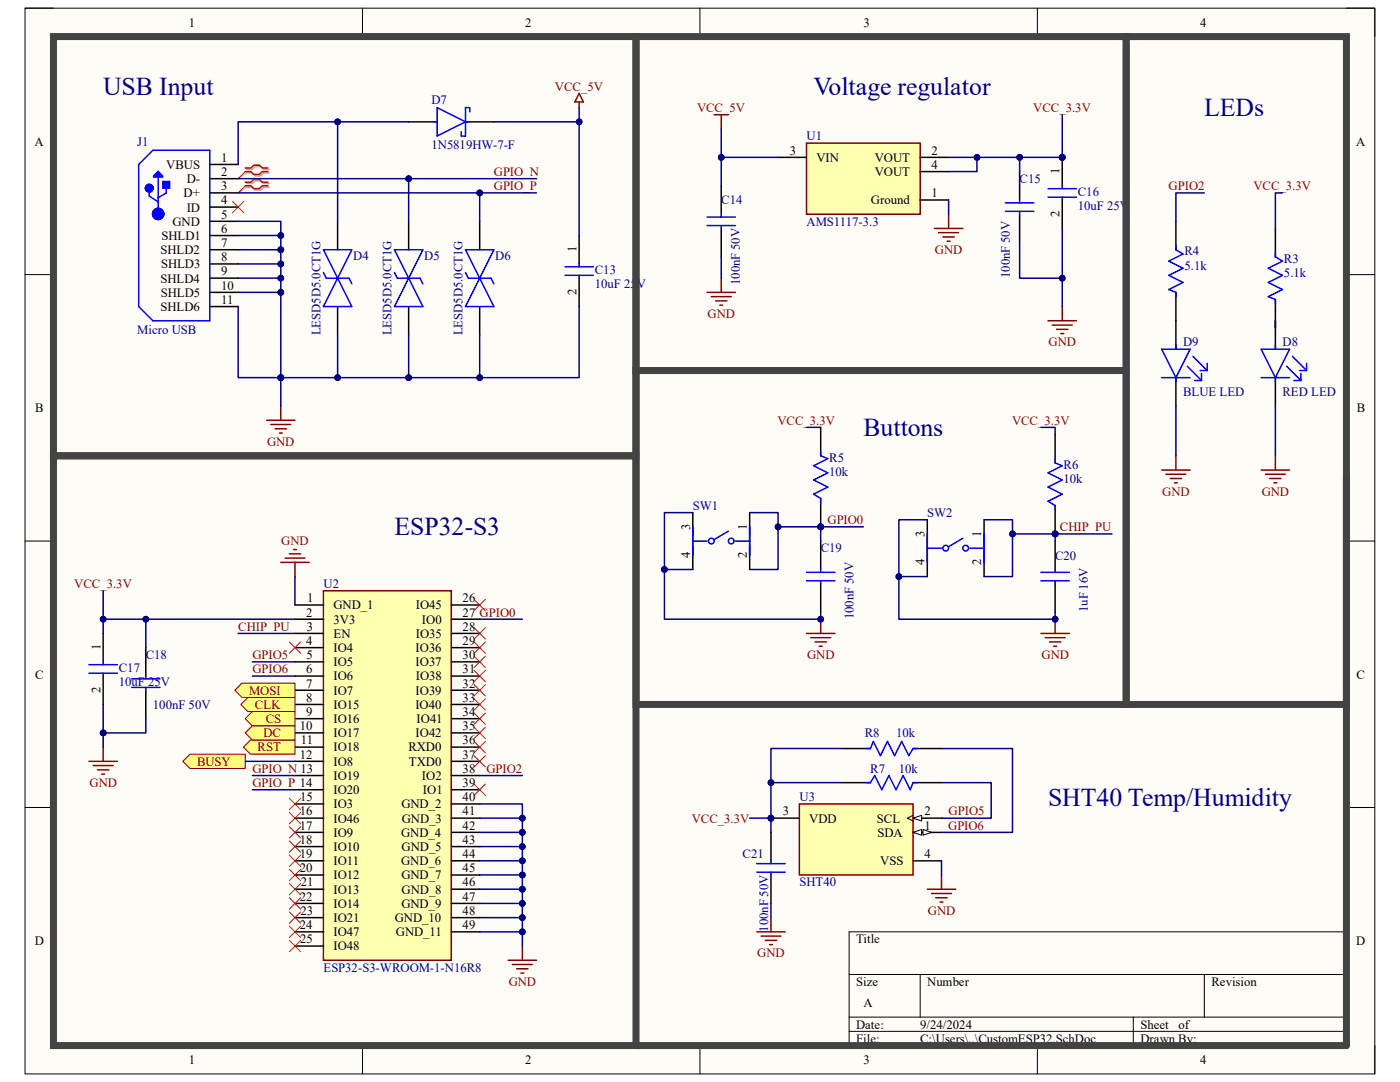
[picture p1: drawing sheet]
<svg xmlns="http://www.w3.org/2000/svg" width="279mm" height="216mm" viewBox="0 0 279 216" stroke-linecap="round" stroke-linejoin="round" font-family="sans-serif">
<path d="M5 1.6h269.4v212.7h-269.4z" fill-rule="evenodd" fill="#fffcf8"/>
<path d="M5 1.6h269.4v212.7h-269.4z" fill="none" stroke="#000" stroke-width=".2"/>
<path d="M10.7 7.3h258v201.3h-258z" fill-rule="evenodd" fill="#fffcf8"/>
<g fill="none" stroke="#000" stroke-width=".2">
<path d="M5 1.6h5.7M10.7 7.3h258v201.3h-258zM72.3 1.6v5.7M139.7 1.6v5.7M207 1.6v5.7M268.7 1.6h5.7v5.7M5 54.8h5.7M268.7 54.8h5.7M5 108h5.7M268.7 108h5.7M5 161.1h5.7M268.7 161.1h5.7"/>
<path d="M169.5 194.4h99.2M183.6 194.4v8.6M240.3 194.4v8.6M268.7 185.9h-99.2v22.7M72.3 208.6v5.7M139.7 208.6v5.7M169.5 203h99.2M169.5 205.8h99.2M207 208.6v5.7M226.2 203v5.6M274.4 208.6v5.7"/>
</g>
<path d="M41.9 32.8h5.6M41.9 35.7h5.6M41.9 38.5h5.6M41.9 41.3h5.6M41.9 44.2h5.6M41.9 47h5.6M41.9 49.8h5.6M41.9 52.7h5.6M41.9 55.5h5.6" fill="none" stroke="#000" stroke-width=".3"/>
<path d="M29.8 38v1.1l1.8 1.2M30.7 35.1l.9-.9 .8 .9v.2h-1.7zM30.7 35.1h1.5M31.6 35.3v7.4M31.6 34.4l-.5 .5h.9l-.4-.3M33.2 37.2v1.3l-1.6 .9M41.9 30h-11.4l-2.8 2.8v28.4l2.8 2.8" fill="none" stroke="#00f" stroke-width=".3"/>
<path d="M32.5 36.2h1.4v1.3h-1.4z" fill-rule="evenodd" fill="#00f"/>
<path d="M32.5 36.2h1.4v1.3h-1.4zM41.9 30v34h-11.4M86.4 24.3h.8M87.2 21.5l5.7 2.8-5.7 2.8zM92.9 24.3h.8M93.7 22.3v-.8h-.8v5.6h-.9v-.8M64.5 49.8h5.7l-5.7 11.4h5.7zM64.5 54.4l.6 1.1h4.5l.6 1.1M78.7 49.8h5.7l-5.7 11.4h5.7zM78.7 54.4l.6 1.1h4.5l.6 1.1M92.9 49.8h5.7l-5.7 11.4h5.7zM92.9 54.4l.6 1.1h4.5l.6 1.1" fill="none" stroke="#00f" stroke-width=".3"/>
<g fill="none" stroke="#00f" stroke-width="1.4">
<circle cx="29.8" cy="37.5" r=".23"/>
<circle cx="31.6" cy="42.7" r=".57"/>
</g>
<path d="M81.6 24.3h5.6M92.9 24.3h5.7M41.9 58.3h5.6M67.4 44.2v5.6M81.6 44.2v5.6M95.7 44.2v5.6M41.9 61.2h5.6M67.4 61.2v5.6M81.6 61.2v5.6M95.7 61.2v5.6" fill="none" stroke="#000" stroke-width=".3"/>
<path d="M46.4 40.2l2.3 2.3M48.7 40.2l-2.3 2.3" fill="none" stroke="#f00" stroke-width=".2"/>
<path d="M115.6 18.6l.8 1.7h-1.7zM115.6 20.3v1.2M53.2 83.9h5.7M54 84.7h4M54.9 85.6h2.3M55.8 86.4h.5M56 81v2.9" fill="none" stroke="#800000" stroke-width=".3"/>
<path d="M161 28.6h22.6v14.1h-22.6z" fill-rule="evenodd" fill="#ffffb0"/>
<g fill="none" stroke="#800000" stroke-width=".3">
<path d="M142.5 22.9h2.9M143.9 22.9v2.8M161 28.6h22.6v14.1h-22.6zM141.1 58.3h5.7M142 59.2h3.9M143.9 55.5v2.8M186.5 45.6h5.7M187.3 46.4h4M188.2 47.3h2.2M189 48.1h.6M189.3 42.7v2.9M142.8 60h2.3"/>
<path d="M143.7 60.9h.5M209.2 64h5.6M210 64.9h4M210.9 65.7h2.2M211.7 66.6h.6M212 61.2v2.8M251.7 93.8h5.7M252.5 94.6h4M253.4 95.5h2.3M254.2 96.3h.6M254.5 91v2.8"/>
</g>
<path d="M155.3 31.4h5.7M183.6 31.4h5.7M183.6 34.2h5.7M183.6 39.9h5.7M203.5 34.2v5.7M203.5 42.7v5.7M254.5 45.6v5.7M254.5 59.8v5.6" fill="none" stroke="#000" stroke-width=".3"/>
<path d="M203.5 39.9v.6M200.6 40.5h5.7M200.6 42.2h5.7M203.5 42.2v.5M254.5 50.4v.9l1.4 .8-2.8 1.4 2.8 1.4-2.8 1.5 2.8 1.4-2.8 1.4 1.4 .6v.8" fill="none" stroke="#00f" stroke-width=".3"/>
<path d="M64.5 117.9h25.6v73.7h-25.6z" fill-rule="evenodd" fill="#ffffb0"/>
<g fill="none" stroke="#800000" stroke-width=".3">
<path d="M56 112.2h5.7M56.9 111.4h4M57.7 110.5h2.3M58.6 109.7h.6M58.9 112.2v2.9M64.5 117.9h25.6v73.7h-25.6zM17.8 151.9h5.6M18.6 152.8h4M19.5 153.6h2.2M20.3 154.5h.6M20.6 149.1v2.8M101.4 191.6h5.7"/>
<path d="M102.3 192.5h3.9M103.1 193.3h2.3M104 194.2h.5M104.2 188.8v2.8"/>
</g>
<g fill="none" stroke="#000" stroke-width=".3">
<path d="M138.3 102.3v11.3M149.6 102.3v11.3M29.1 129.2v5.7M29.1 137.7v5.7M58.9 120.7h5.6M58.9 123.6h5.6M58.9 126.4h5.6M58.9 129.2h5.6M58.9 132.1h5.6M58.9 134.9h5.6M58.9 137.7h5.6M90.1 120.7h5.6"/>
<path d="M90.1 123.6h5.6M90.1 126.4h5.6M90.1 129.2h5.6M90.1 132.1h5.6M90.1 134.9h5.6M90.1 137.7h5.6M58.9 140.6h5.6M58.9 143.4h5.6M58.9 146.2h5.6M58.9 149.1h5.6M58.9 151.9h5.6M58.9 154.7h5.6"/>
<path d="M58.9 157.6h5.6M90.1 140.6h5.6M90.1 143.4h5.6M90.1 146.2h5.6M90.1 149.1h5.6M90.1 151.9h5.6M90.1 154.7h5.6M90.1 157.6h5.6M58.9 160.4h5.6M58.9 163.3h5.6M58.9 166.1h5.6M58.9 168.9h5.6"/>
<path d="M58.9 171.8h5.6M58.9 174.6h5.6M58.9 177.4h5.6M90.1 160.4h5.6M90.1 163.3h5.6M90.1 166.1h5.6M90.1 168.9h5.6M90.1 171.8h5.6M90.1 174.6h5.6M90.1 177.4h5.6M58.9 180.3h5.6M58.9 183.1h5.6"/>
<path d="M58.9 185.9h5.6M58.9 188.8h5.6M90.1 180.3h5.6M90.1 183.1h5.6M90.1 185.9h5.6"/>
</g>
<g fill="none" stroke="#00f" stroke-width=".3">
<path d="M138.3 108h2.8M138.3 105.1v5.7M145.4 106l-2.9 1.7M146.8 108h2.8M149.6 105.1v5.7M26.3 135.5h5.6M26.3 137.2h5.6M29.1 134.9v.6M29.1 137.2v.5"/>
<circle cx="142" cy="108" r=".57"/>
<circle cx="145.9" cy="108" r=".57"/>
</g>
<g fill="none" stroke="#f00" stroke-width=".2">
<path d="M94.6 119.6l2.3 2.3M96.9 119.6l-2.3 2.3M94.6 139.4l2.3 2.3M94.6 136.6l2.3 2.3M94.6 133.8l2.3 2.2M94.6 125.3l2.3 2.2M96.9 125.3l-2.3 2.2M96.9 139.4l-2.3 2.3M96.9 136.6l-2.3 2.3M96.9 133.8l-2.3 2.2M57.7 159.3l2.3 2.3M60 159.3l-2.3 2.3"/>
<path d="M94.6 156.4l2.3 2.3M94.6 150.8l2.3 2.2M94.6 147.9l2.3 2.3M94.6 145.1l2.3 2.3M94.6 142.3l2.3 2.2M96.9 145.1l-2.3 2.3M96.9 147.9l-2.3 2.3M96.9 156.4l-2.3 2.3M96.9 150.8l-2.3 2.2M96.9 142.3l-2.3 2.2M57.7 162.1l2.3 2.3M57.7 165l2.3 2.2"/>
<path d="M57.7 167.8l2.3 2.3M60 162.1l-2.3 2.3M60 165l-2.3 2.2M60 167.8l-2.3 2.3M57.7 182l2.3 2.2M57.7 184.8l2.3 2.3M57.7 187.6l2.3 2.3M60 182l-2.3 2.2M60 184.8l-2.3 2.3M60 187.6l-2.3 2.3"/>
</g>
<circle cx="163.8" cy="105.1" r=".57" fill="#000080"/>
<circle cx="163.8" cy="105.1" r=".57" fill="none" stroke="#000080" stroke-width=".2"/>
<path d="M163.8 99.5v5.6" fill="none" stroke="#000" stroke-width=".3"/>
<circle cx="163.8" cy="105.1" r=".57" fill="#000080"/>
<circle cx="163.8" cy="105.1" r=".57" fill="none" stroke="#000080" stroke-width=".2"/>
<path d="M163.8 85.3v5.6M163.8 108v5.6M163.8 116.5v5.6M185.1 103.7v11.4M196.4 103.7v11.4" fill="none" stroke="#000" stroke-width=".3"/>
<g fill="none" stroke="#00f" stroke-width=".3">
<path d="M163.8 90.1v.8l1.4 .6-2.8 1.4 2.8 1.5-2.8 1.4 2.8 1.4-2.8 1.4 1.4 .9v.8M161 114.2h5.6M161 115.9h5.6M163.8 113.6v.6M163.8 115.9v.6M185.1 109.4h2.8M185.1 106.5v5.7M192.2 107.4l-2.9 1.7M193.6 109.4h2.8M196.4 106.5v5.7"/>
<circle cx="188.7" cy="109.4" r=".57"/>
<circle cx="192.7" cy="109.4" r=".57"/>
</g>
<circle cx="210.6" cy="106.5" r=".57" fill="#000080"/>
<circle cx="210.6" cy="106.5" r=".57" fill="none" stroke="#000080" stroke-width=".2"/>
<path d="M210.6 100.9v5.6" fill="none" stroke="#000" stroke-width=".3"/>
<circle cx="210.6" cy="106.5" r=".57" fill="#000080"/>
<circle cx="210.6" cy="106.5" r=".57" fill="none" stroke="#000080" stroke-width=".2"/>
<path d="M210.6 86.7v5.7" fill="none" stroke="#000" stroke-width=".3"/>
<path d="M210.6 91.5v.9l1.4 .5-2.8 1.5 2.8 1.4-2.8 1.4 2.8 1.4-2.8 1.4 1.4 .9v.8" fill="none" stroke="#00f" stroke-width=".3"/>
<path d="M161 126.4h5.6M161.8 127.2h4M162.7 128.1h2.2M163.5 128.9h.6M163.8 123.6v2.8" fill="none" stroke="#800000" stroke-width=".3"/>
<circle cx="163.8" cy="123.6" r=".57" fill="#000080"/>
<circle cx="163.8" cy="123.6" r=".57" fill="none" stroke="#000080" stroke-width=".2"/>
<path d="M207.7 126.4h5.7M208.6 127.2h4M209.4 128.1h2.3M210.3 128.9h.6M210.6 123.6v2.8" fill="none" stroke="#800000" stroke-width=".3"/>
<circle cx="210.6" cy="123.6" r=".57" fill="#000080"/>
<circle cx="210.6" cy="123.6" r=".57" fill="none" stroke="#000080" stroke-width=".2"/>
<path d="M234.7 44.2v5.6M234.7 58.3v11.4M234.7 75.4v5.6M254.5 64v5.7M254.5 75.4v5.6M20.6 126.4v5.7M20.6 134.9v5.7" fill="none" stroke="#000" stroke-width=".3"/>
<g fill="none" stroke="#00f" stroke-width=".3">
<path d="M234.7 49v.8l1.4 .9-2.8 1.4 2.8 1.4-2.8 1.4 2.8 1.5-2.8 1.4 1.4 .5v.9M231.8 69.7h5.7l-2.8 5.7zM231.8 75.4h5.7M234.7 68.8v.9M234.7 75.4v.8M237 73.1l2.8 2.8M238.1 71.1l2.8 2.8M238.4 75.9h1.4M239.5 73.9h1.4M239.8 74.5v1.4M240.9 72.5v1.4M251.7 69.7h5.7l-2.9 5.7z"/>
<path d="M251.7 75.4h5.7M254.5 68.8v.9M254.5 75.4v.8M256.8 73.1l2.8 2.8M257.9 71.1l2.9 2.8M258.2 75.9h1.4M259.3 73.9h1.5M259.6 74.5v1.4M260.8 72.5v1.4M17.8 132.6h5.6M17.8 134.3h5.6M20.6 132.1v.5"/>
<path d="M20.6 134.3v.6"/>
</g>
<path d="M231.8 93.8h5.7M232.7 94.6h4M233.5 95.5h2.3M234.4 96.3h.6M234.7 91v2.8" fill="none" stroke="#800000" stroke-width=".3"/>
<path d="M49.2 36.6h1.2l.5-.5h1.2l.5 .5h1.2M49.2 37.4h1.2l.5 .5h1.2l.5-.5h1.2M49.2 33.8h1.2l.5-.6h1.2l.5 .6h1.2M49.2 34.5h1.2l.5 .6h1.2l.5-.6h1.2" fill="none" stroke="#d0a19e" stroke-width=".3"/>
<path d="M49.2 37.4l-1.7 1.1M49.2 34.5l-1.7 1.2" fill="none" stroke="#d0a19e" stroke-width=".2"/>
<path d="M48.9 36.4h1.2l.5-.6h1.2l.5 .6h1.2M48.9 37.1h1.2l.5 .5h1.2l.5-.5h1.2M48.9 33.5h1.2l.5-.5h1.2l.5 .5h1.2M48.9 34.2h1.2l.5 .6h1.2l.5-.6h1.2" fill="none" stroke="#f00" stroke-width=".3"/>
<path d="M48.9 37.1l-1.4 1.4M48.9 34.2l-1.4 1.5" fill="none" stroke="#f00" stroke-width=".2"/>
<circle cx="212" cy="31.4" r=".57" fill="#000080"/>
<circle cx="212" cy="31.4" r=".57" fill="none" stroke="#000080" stroke-width=".2"/>
<path d="M212 31.4v5.7" fill="none" stroke="#000" stroke-width=".3"/>
<circle cx="212" cy="31.4" r=".57" fill="#000080"/>
<circle cx="212" cy="31.4" r=".57" fill="none" stroke="#000080" stroke-width=".2"/>
<path d="M212 39.9v5.7M115.6 47v5.7M115.6 55.5v5.7" fill="none" stroke="#000" stroke-width=".3"/>
<path d="M209.2 37.6h5.6M209.2 39.3h5.6M212 37.1v.5M212 39.3v.6M112.7 53.2h5.7M112.7 54.9h5.7M115.6 52.7v.5M115.6 54.9v.6" fill="none" stroke="#00f" stroke-width=".3"/>
<circle cx="153.9" cy="163.3" r=".57" fill="#000080"/>
<circle cx="153.9" cy="163.3" r=".57" fill="none" stroke="#000080" stroke-width=".2"/>
<path d="M159.5 160.4h22.7v14.2h-22.7z" fill-rule="evenodd" fill="#ffffb0"/>
<path d="M159.5 160.4h22.7v14.2h-22.7z" fill="none" stroke="#800000" stroke-width=".3"/>
<path d="M153.9 163.3h5.6" fill="none" stroke="#000" stroke-width=".3"/>
<circle cx="153.9" cy="163.3" r=".57" fill="#000080"/>
<circle cx="153.9" cy="163.3" r=".57" fill="none" stroke="#000080" stroke-width=".2"/>
<path d="M182.2 163.3h5.7" fill="none" stroke="#000" stroke-width=".3"/>
<path d="M182.2 163.3l1.7-.6v1.1z" fill="#f8fcff"/>
<path d="M182.2 163.3l1.7-.6v1.1zM182.2 162.7l-1.1 .6 1.1 .5" fill="none" stroke="#000" stroke-width=".2"/>
<path d="M182.2 166.1h5.7" fill="none" stroke="#000" stroke-width=".3"/>
<path d="M182.2 166.1l1.7-.6v1.2z" fill="#f8fcff"/>
<path d="M182.2 166.1l1.7-.6v1.2z" fill="none" stroke="#000" stroke-width=".2"/>
<path d="M184.2 165.5l1.7 .6-1.7 .6z" fill="#f8fcff"/>
<path d="M184.2 165.5l1.7 .6-1.7 .6z" fill="none" stroke="#000" stroke-width=".2"/>
<path d="M168 149.4h5.7M168 156.2h5.7M182.2 149.4h5.7M182.2 156.2h5.7M153.9 174.6v5.7M153.9 166.1v5.7M182.2 171.8h5.7" fill="none" stroke="#000" stroke-width=".3"/>
<path d="M185.1 177.4h5.6M185.9 178.3h4M186.8 179.1h2.2M187.6 180h.6M187.9 174.6v2.8M151 185.9h5.7M151.9 186.8h4M152.7 187.6h2.3M153.6 188.5h.5M153.9 183.1v2.8" fill="none" stroke="#800000" stroke-width=".3"/>
<path d="M172.9 149.4h.8l.6-1.5 1.4 2.9 1.4-2.9 1.4 2.9 1.4-2.9 1.5 2.9 .8-1.4h.9M172.9 156.2h.8l.9-1.5 1.4 2.9 1.4-2.9 1.4 2.9 1.4-2.9 1.5 2.9 .5-1.4h.9M151 172.3h5.7M151 174h5.7M153.9 174v.6M153.9 171.8v.5" fill="none" stroke="#00f" stroke-width=".3"/>
<path d="M94.6 128.1l2.3 2.3M94.6 130.9l2.3 2.3M96.9 128.1l-2.3 2.3M96.9 130.9l-2.3 2.3M57.7 170.6l2.3 2.3M57.7 173.5l2.3 2.2M60 170.6l-2.3 2.3M60 173.5l-2.3 2.2" fill="none" stroke="#f00" stroke-width=".2"/>
<path d="M48.6 149.1l1.4-1.4h8.9v2.8h-8.9z" fill-rule="evenodd" fill="#ffff80"/>
<path d="M48.6 149.1l1.4-1.4h8.9v2.8h-8.9z" fill="none" stroke="#800000" stroke-width=".2"/>
<path d="M48.9 143.4l1.4-1.4h8.6v2.8h-8.6z" fill-rule="evenodd" fill="#ffff80"/>
<path d="M48.9 143.4l1.4-1.4h8.6v2.8h-8.6z" fill="none" stroke="#800000" stroke-width=".2"/>
<path d="M37.9 150.5h11v2.8h-11l-1.4-1.4z" fill-rule="evenodd" fill="#ffff80"/>
<path d="M37.9 150.5h11v2.8h-11l-1.4-1.4z" fill="none" stroke="#800000" stroke-width=".2"/>
<path d="M48.9 146.2l1.4-1.4h8.6v2.9h-8.6z" fill-rule="evenodd" fill="#ffff80"/>
<path d="M48.9 146.2l1.4-1.4h8.6v2.9h-8.6z" fill="none" stroke="#800000" stroke-width=".2"/>
<path d="M49.5 139.1h9.4v2.9h-9.4l-1.4-1.4z" fill-rule="evenodd" fill="#ffff80"/>
<path d="M49.5 139.1h9.4v2.9h-9.4l-1.4-1.4z" fill="none" stroke="#800000" stroke-width=".2"/>
<path d="M48.3 136.3h10.6v2.8h-10.6l-1.4-1.4z" fill-rule="evenodd" fill="#ffff80"/>
<path d="M48.3 136.3h10.6v2.8h-10.6l-1.4-1.4z" fill="none" stroke="#800000" stroke-width=".2"/>
<path d="M57.7 128.1l2.3 2.3M60 128.1l-2.3 2.3M57.7 176.3l2.3 2.3M57.7 179.1l2.3 2.3M60 176.3l-2.3 2.3M60 179.1l-2.3 2.3" fill="none" stroke="#f00" stroke-width=".2"/>
<path d="M143.9 37.1v5.6M143.9 45.6v5.6M210.6 108v5.6M210.6 116.5v5.6" fill="none" stroke="#000" stroke-width=".3"/>
<path d="M141.1 43.3h5.7M141.1 45h5.7M143.9 42.7v.6M143.9 45v.6M207.7 115.9h5.7M207.7 114.2h5.7M210.6 113.6v.6M210.6 115.9v.6" fill="none" stroke="#00f" stroke-width=".3"/>
<path d="M10.7 7.3h116.2v83.6h-116.2zM126.9 7.3h97.9v66.6h-97.9zM224.8 7.3h43.9v133.3h-43.9zM126.9 73.9h97.9v66.7h-97.9zM10.7 91h116.2v117.6h-116.2zM268.7 95.2v113.4h-141.8" fill="none" stroke="#434343" stroke-width="1.4"/>
<path d="M47.5 58.3h8.5v17.1" fill="none" stroke="#000080" stroke-width=".3"/>
<circle cx="56" cy="58.3" r=".57" fill="#000080"/>
<circle cx="56" cy="58.3" r=".57" fill="none" stroke="#000080" stroke-width=".2"/>
<circle cx="56" cy="75.4" r=".57" fill="#000080"/>
<circle cx="56" cy="75.4" r=".57" fill="none" stroke="#000080" stroke-width=".2"/>
<path d="M47.5 55.5h8.5v2.8" fill="none" stroke="#000080" stroke-width=".3"/>
<circle cx="56" cy="55.5" r=".57" fill="#000080"/>
<circle cx="56" cy="55.5" r=".57" fill="none" stroke="#000080" stroke-width=".2"/>
<circle cx="56" cy="58.3" r=".57" fill="#000080"/>
<circle cx="56" cy="58.3" r=".57" fill="none" stroke="#000080" stroke-width=".2"/>
<path d="M47.5 52.7h8.5v2.8" fill="none" stroke="#000080" stroke-width=".3"/>
<circle cx="56" cy="52.7" r=".57" fill="#000080"/>
<circle cx="56" cy="52.7" r=".57" fill="none" stroke="#000080" stroke-width=".2"/>
<circle cx="56" cy="55.5" r=".57" fill="#000080"/>
<circle cx="56" cy="55.5" r=".57" fill="none" stroke="#000080" stroke-width=".2"/>
<path d="M47.5 49.8h8.5v2.9" fill="none" stroke="#000080" stroke-width=".3"/>
<circle cx="56" cy="49.8" r=".57" fill="#000080"/>
<circle cx="56" cy="49.8" r=".57" fill="none" stroke="#000080" stroke-width=".2"/>
<circle cx="56" cy="52.7" r=".57" fill="#000080"/>
<circle cx="56" cy="52.7" r=".57" fill="none" stroke="#000080" stroke-width=".2"/>
<path d="M47.5 47h8.5v2.8" fill="none" stroke="#000080" stroke-width=".3"/>
<circle cx="56" cy="47" r=".57" fill="#000080"/>
<circle cx="56" cy="47" r=".57" fill="none" stroke="#000080" stroke-width=".2"/>
<circle cx="56" cy="49.8" r=".57" fill="#000080"/>
<circle cx="56" cy="49.8" r=".57" fill="none" stroke="#000080" stroke-width=".2"/>
<path d="M47.5 44.2h8.5v2.8" fill="none" stroke="#000080" stroke-width=".3"/>
<circle cx="56" cy="47" r=".57" fill="#000080"/>
<circle cx="56" cy="47" r=".57" fill="none" stroke="#000080" stroke-width=".2"/>
<path d="M47.5 61.2v14.2h8.5" fill="none" stroke="#000080" stroke-width=".3"/>
<circle cx="56" cy="75.4" r=".57" fill="#000080"/>
<circle cx="56" cy="75.4" r=".57" fill="none" stroke="#000080" stroke-width=".2"/>
<path d="M115.6 21.5v2.8h-17" fill="none" stroke="#000080" stroke-width=".3"/>
<circle cx="115.6" cy="24.3" r=".57" fill="#000080"/>
<circle cx="115.6" cy="24.3" r=".57" fill="none" stroke="#000080" stroke-width=".2"/>
<path d="M115.6 61.2v14.2h-59.6" fill="none" stroke="#000080" stroke-width=".3"/>
<circle cx="56" cy="75.4" r=".57" fill="#000080"/>
<circle cx="56" cy="75.4" r=".57" fill="none" stroke="#000080" stroke-width=".2"/>
<circle cx="67.4" cy="75.4" r=".57" fill="#000080"/>
<circle cx="67.4" cy="75.4" r=".57" fill="none" stroke="#000080" stroke-width=".2"/>
<circle cx="81.6" cy="75.4" r=".57" fill="#000080"/>
<circle cx="81.6" cy="75.4" r=".57" fill="none" stroke="#000080" stroke-width=".2"/>
<circle cx="95.7" cy="75.4" r=".57" fill="#000080"/>
<circle cx="95.7" cy="75.4" r=".57" fill="none" stroke="#000080" stroke-width=".2"/>
<path d="M81.6 24.3h-34.1v8.5" fill="none" stroke="#000080" stroke-width=".3"/>
<circle cx="67.4" cy="24.3" r=".57" fill="#000080"/>
<circle cx="67.4" cy="24.3" r=".57" fill="none" stroke="#000080" stroke-width=".2"/>
<path d="M47.5 35.7h59.6" fill="none" stroke="#000080" stroke-width=".3"/>
<circle cx="81.6" cy="35.7" r=".57" fill="#000080"/>
<circle cx="81.6" cy="35.7" r=".57" fill="none" stroke="#000080" stroke-width=".2"/>
<path d="M67.4 24.3v19.9" fill="none" stroke="#000080" stroke-width=".3"/>
<circle cx="67.4" cy="24.3" r=".57" fill="#000080"/>
<circle cx="67.4" cy="24.3" r=".57" fill="none" stroke="#000080" stroke-width=".2"/>
<path d="M67.4 66.8v8.6" fill="none" stroke="#000080" stroke-width=".3"/>
<circle cx="67.4" cy="75.4" r=".57" fill="#000080"/>
<circle cx="67.4" cy="75.4" r=".57" fill="none" stroke="#000080" stroke-width=".2"/>
<path d="M47.5 38.5h59.6" fill="none" stroke="#000080" stroke-width=".3"/>
<circle cx="95.7" cy="38.5" r=".57" fill="#000080"/>
<circle cx="95.7" cy="38.5" r=".57" fill="none" stroke="#000080" stroke-width=".2"/>
<path d="M56 75.4v5.6" fill="none" stroke="#000080" stroke-width=".3"/>
<circle cx="56" cy="75.4" r=".57" fill="#000080"/>
<circle cx="56" cy="75.4" r=".57" fill="none" stroke="#000080" stroke-width=".2"/>
<path d="M81.6 66.8v8.6" fill="none" stroke="#000080" stroke-width=".3"/>
<circle cx="81.6" cy="75.4" r=".57" fill="#000080"/>
<circle cx="81.6" cy="75.4" r=".57" fill="none" stroke="#000080" stroke-width=".2"/>
<path d="M81.6 35.7v8.5" fill="none" stroke="#000080" stroke-width=".3"/>
<circle cx="81.6" cy="35.7" r=".57" fill="#000080"/>
<circle cx="81.6" cy="35.7" r=".57" fill="none" stroke="#000080" stroke-width=".2"/>
<path d="M95.7 66.8v8.6" fill="none" stroke="#000080" stroke-width=".3"/>
<circle cx="95.7" cy="75.4" r=".57" fill="#000080"/>
<circle cx="95.7" cy="75.4" r=".57" fill="none" stroke="#000080" stroke-width=".2"/>
<path d="M95.7 38.5v5.7" fill="none" stroke="#000080" stroke-width=".3"/>
<circle cx="95.7" cy="38.5" r=".57" fill="#000080"/>
<circle cx="95.7" cy="38.5" r=".57" fill="none" stroke="#000080" stroke-width=".2"/>
<path d="M189.3 39.9v2.8M195 31.4v2.8h-5.7" fill="none" stroke="#000080" stroke-width=".3"/>
<circle cx="195" cy="31.4" r=".57" fill="#000080"/>
<circle cx="195" cy="31.4" r=".57" fill="none" stroke="#000080" stroke-width=".2"/>
<path d="M189.3 31.4h14.2v2.8" fill="none" stroke="#000080" stroke-width=".3"/>
<circle cx="195" cy="31.4" r=".57" fill="#000080"/>
<circle cx="195" cy="31.4" r=".57" fill="none" stroke="#000080" stroke-width=".2"/>
<circle cx="203.5" cy="31.4" r=".57" fill="#000080"/>
<circle cx="203.5" cy="31.4" r=".57" fill="none" stroke="#000080" stroke-width=".2"/>
<path d="M203.5 31.4h8.5" fill="none" stroke="#000080" stroke-width=".3"/>
<circle cx="203.5" cy="31.4" r=".57" fill="#000080"/>
<circle cx="203.5" cy="31.4" r=".57" fill="none" stroke="#000080" stroke-width=".2"/>
<circle cx="212" cy="31.4" r=".57" fill="#000080"/>
<circle cx="212" cy="31.4" r=".57" fill="none" stroke="#000080" stroke-width=".2"/>
<path d="M203.5 48.4v7.1h8.5v5.7" fill="none" stroke="#000080" stroke-width=".3"/>
<circle cx="212" cy="55.5" r=".57" fill="#000080"/>
<circle cx="212" cy="55.5" r=".57" fill="none" stroke="#000080" stroke-width=".2"/>
<path d="M95.7 160.4h8.5v28.4" fill="none" stroke="#000080" stroke-width=".3"/>
<circle cx="104.2" cy="163.3" r=".57" fill="#000080"/>
<circle cx="104.2" cy="163.3" r=".57" fill="none" stroke="#000080" stroke-width=".2"/>
<circle cx="104.2" cy="166.1" r=".57" fill="#000080"/>
<circle cx="104.2" cy="166.1" r=".57" fill="none" stroke="#000080" stroke-width=".2"/>
<circle cx="104.2" cy="168.9" r=".57" fill="#000080"/>
<circle cx="104.2" cy="168.9" r=".57" fill="none" stroke="#000080" stroke-width=".2"/>
<circle cx="104.2" cy="171.8" r=".57" fill="#000080"/>
<circle cx="104.2" cy="171.8" r=".57" fill="none" stroke="#000080" stroke-width=".2"/>
<circle cx="104.2" cy="174.6" r=".57" fill="#000080"/>
<circle cx="104.2" cy="174.6" r=".57" fill="none" stroke="#000080" stroke-width=".2"/>
<circle cx="104.2" cy="177.4" r=".57" fill="#000080"/>
<circle cx="104.2" cy="177.4" r=".57" fill="none" stroke="#000080" stroke-width=".2"/>
<circle cx="104.2" cy="180.3" r=".57" fill="#000080"/>
<circle cx="104.2" cy="180.3" r=".57" fill="none" stroke="#000080" stroke-width=".2"/>
<circle cx="104.2" cy="183.1" r=".57" fill="#000080"/>
<circle cx="104.2" cy="183.1" r=".57" fill="none" stroke="#000080" stroke-width=".2"/>
<circle cx="104.2" cy="185.9" r=".57" fill="#000080"/>
<circle cx="104.2" cy="185.9" r=".57" fill="none" stroke="#000080" stroke-width=".2"/>
<path d="M95.7 163.3h8.5" fill="none" stroke="#000080" stroke-width=".3"/>
<circle cx="104.2" cy="163.3" r=".57" fill="#000080"/>
<circle cx="104.2" cy="163.3" r=".57" fill="none" stroke="#000080" stroke-width=".2"/>
<path d="M95.7 166.1h8.5" fill="none" stroke="#000080" stroke-width=".3"/>
<circle cx="104.2" cy="166.1" r=".57" fill="#000080"/>
<circle cx="104.2" cy="166.1" r=".57" fill="none" stroke="#000080" stroke-width=".2"/>
<path d="M95.7 168.9h8.5" fill="none" stroke="#000080" stroke-width=".3"/>
<circle cx="104.2" cy="168.9" r=".57" fill="#000080"/>
<circle cx="104.2" cy="168.9" r=".57" fill="none" stroke="#000080" stroke-width=".2"/>
<path d="M95.7 171.8h8.5" fill="none" stroke="#000080" stroke-width=".3"/>
<circle cx="104.2" cy="171.8" r=".57" fill="#000080"/>
<circle cx="104.2" cy="171.8" r=".57" fill="none" stroke="#000080" stroke-width=".2"/>
<path d="M95.7 174.6h8.5" fill="none" stroke="#000080" stroke-width=".3"/>
<circle cx="104.2" cy="174.6" r=".57" fill="#000080"/>
<circle cx="104.2" cy="174.6" r=".57" fill="none" stroke="#000080" stroke-width=".2"/>
<path d="M95.7 177.4h8.5" fill="none" stroke="#000080" stroke-width=".3"/>
<circle cx="104.2" cy="177.4" r=".57" fill="#000080"/>
<circle cx="104.2" cy="177.4" r=".57" fill="none" stroke="#000080" stroke-width=".2"/>
<path d="M95.7 180.3h8.5" fill="none" stroke="#000080" stroke-width=".3"/>
<circle cx="104.2" cy="180.3" r=".57" fill="#000080"/>
<circle cx="104.2" cy="180.3" r=".57" fill="none" stroke="#000080" stroke-width=".2"/>
<path d="M95.7 183.1h8.5" fill="none" stroke="#000080" stroke-width=".3"/>
<circle cx="104.2" cy="183.1" r=".57" fill="#000080"/>
<circle cx="104.2" cy="183.1" r=".57" fill="none" stroke="#000080" stroke-width=".2"/>
<path d="M95.7 185.9h8.5" fill="none" stroke="#000080" stroke-width=".3"/>
<circle cx="104.2" cy="185.9" r=".57" fill="#000080"/>
<circle cx="104.2" cy="185.9" r=".57" fill="none" stroke="#000080" stroke-width=".2"/>
<path d="M58.9 115.1v5.6M149.6 102.3h5.7v11.3h-5.7M47.5 126.4h11.4M50.4 154.7h8.5M50.4 157.6h8.5" fill="none" stroke="#000080" stroke-width=".3"/>
<circle cx="155.3" cy="105.1" r=".57" fill="#000080"/>
<circle cx="155.3" cy="105.1" r=".57" fill="none" stroke="#000080" stroke-width=".2"/>
<path d="M155.3 105.1h8.5" fill="none" stroke="#000080" stroke-width=".3"/>
<circle cx="155.3" cy="105.1" r=".57" fill="#000080"/>
<circle cx="155.3" cy="105.1" r=".57" fill="none" stroke="#000080" stroke-width=".2"/>
<circle cx="163.8" cy="105.1" r=".57" fill="#000080"/>
<circle cx="163.8" cy="105.1" r=".57" fill="none" stroke="#000080" stroke-width=".2"/>
<path d="M163.8 105.1h8.5" fill="none" stroke="#000080" stroke-width=".3"/>
<circle cx="163.8" cy="105.1" r=".57" fill="#000080"/>
<circle cx="163.8" cy="105.1" r=".57" fill="none" stroke="#000080" stroke-width=".2"/>
<path d="M163.8 105.1v2.9M95.7 123.6h8.5" fill="none" stroke="#000080" stroke-width=".3"/>
<circle cx="163.8" cy="105.1" r=".57" fill="#000080"/>
<circle cx="163.8" cy="105.1" r=".57" fill="none" stroke="#000080" stroke-width=".2"/>
<path d="M196.4 103.7h5.7v11.4h-5.7" fill="none" stroke="#000080" stroke-width=".3"/>
<circle cx="202.1" cy="106.5" r=".57" fill="#000080"/>
<circle cx="202.1" cy="106.5" r=".57" fill="none" stroke="#000080" stroke-width=".2"/>
<path d="M202.1 106.5h8.5" fill="none" stroke="#000080" stroke-width=".3"/>
<circle cx="202.1" cy="106.5" r=".57" fill="#000080"/>
<circle cx="202.1" cy="106.5" r=".57" fill="none" stroke="#000080" stroke-width=".2"/>
<circle cx="210.6" cy="106.5" r=".57" fill="#000080"/>
<circle cx="210.6" cy="106.5" r=".57" fill="none" stroke="#000080" stroke-width=".2"/>
<path d="M210.6 106.5h11.3" fill="none" stroke="#000080" stroke-width=".3"/>
<circle cx="210.6" cy="106.5" r=".57" fill="#000080"/>
<circle cx="210.6" cy="106.5" r=".57" fill="none" stroke="#000080" stroke-width=".2"/>
<path d="M185.1 103.7h-5.7v11.4h5.7" fill="none" stroke="#000080" stroke-width=".3"/>
<circle cx="179.4" cy="115.1" r=".57" fill="#000080"/>
<circle cx="179.4" cy="115.1" r=".57" fill="none" stroke="#000080" stroke-width=".2"/>
<path d="M210.6 106.5v1.5" fill="none" stroke="#000080" stroke-width=".3"/>
<circle cx="210.6" cy="106.5" r=".57" fill="#000080"/>
<circle cx="210.6" cy="106.5" r=".57" fill="none" stroke="#000080" stroke-width=".2"/>
<path d="M179.4 115.1v8.5h31.2v-1.5" fill="none" stroke="#000080" stroke-width=".3"/>
<circle cx="179.4" cy="115.1" r=".57" fill="#000080"/>
<circle cx="179.4" cy="115.1" r=".57" fill="none" stroke="#000080" stroke-width=".2"/>
<circle cx="210.6" cy="123.6" r=".57" fill="#000080"/>
<circle cx="210.6" cy="123.6" r=".57" fill="none" stroke="#000080" stroke-width=".2"/>
<path d="M240.3 38.5h-5.6v5.7M234.7 81v10M254.5 81v10M20.6 140.6v5.6M95.7 154.7h8.5" fill="none" stroke="#000080" stroke-width=".3"/>
<circle cx="20.6" cy="146.2" r=".57" fill="#000080"/>
<circle cx="20.6" cy="146.2" r=".57" fill="none" stroke="#000080" stroke-width=".2"/>
<path d="M143.9 51.2v4.3M212 45.6v9.9" fill="none" stroke="#000080" stroke-width=".3"/>
<circle cx="212" cy="55.5" r=".57" fill="#000080"/>
<circle cx="212" cy="55.5" r=".57" fill="none" stroke="#000080" stroke-width=".2"/>
<path d="M115.6 24.3v22.7" fill="none" stroke="#000080" stroke-width=".3"/>
<circle cx="115.6" cy="24.3" r=".57" fill="#000080"/>
<circle cx="115.6" cy="24.3" r=".57" fill="none" stroke="#000080" stroke-width=".2"/>
<path d="M149.6 163.3h4.3" fill="none" stroke="#000080" stroke-width=".3"/>
<circle cx="153.9" cy="163.3" r=".57" fill="#000080"/>
<circle cx="153.9" cy="163.3" r=".57" fill="none" stroke="#000080" stroke-width=".2"/>
<path d="M153.9 156.2h14.1M187.9 156.2h9.9v7.1h-9.9M187.9 149.4h14.2v16.7h-14.2" fill="none" stroke="#000080" stroke-width=".3"/>
<circle cx="153.9" cy="156.2" r=".57" fill="#000080"/>
<circle cx="153.9" cy="156.2" r=".57" fill="none" stroke="#000080" stroke-width=".2"/>
<path d="M143.9 25.7v5.7h11.4M48.9 151.9h10M187.9 171.8v2.8" fill="none" stroke="#000080" stroke-width=".3"/>
<circle cx="143.9" cy="31.4" r=".57" fill="#000080"/>
<circle cx="143.9" cy="31.4" r=".57" fill="none" stroke="#000080" stroke-width=".2"/>
<path d="M143.9 31.4v5.7" fill="none" stroke="#000080" stroke-width=".3"/>
<circle cx="143.9" cy="31.4" r=".57" fill="#000080"/>
<circle cx="143.9" cy="31.4" r=".57" fill="none" stroke="#000080" stroke-width=".2"/>
<path d="M168 149.4h-14.1v16.7M153.9 180.3v2.8" fill="none" stroke="#000080" stroke-width=".3"/>
<circle cx="153.9" cy="156.2" r=".57" fill="#000080"/>
<circle cx="153.9" cy="156.2" r=".57" fill="none" stroke="#000080" stroke-width=".2"/>
<circle cx="153.9" cy="163.3" r=".57" fill="#000080"/>
<circle cx="153.9" cy="163.3" r=".57" fill="none" stroke="#000080" stroke-width=".2"/>
<path d="M212 22.9v8.5" fill="none" stroke="#000080" stroke-width=".3"/>
<circle cx="212" cy="31.4" r=".57" fill="#000080"/>
<circle cx="212" cy="31.4" r=".57" fill="none" stroke="#000080" stroke-width=".2"/>
<path d="M255.9 38.5h-1.4v7.1M132.6 113.6h5.7" fill="none" stroke="#000080" stroke-width=".3"/>
<circle cx="132.6" cy="113.6" r=".57" fill="#000080"/>
<circle cx="132.6" cy="113.6" r=".57" fill="none" stroke="#000080" stroke-width=".2"/>
<path d="M138.3 102.3h-5.7v21.3h31.2v-1.5" fill="none" stroke="#000080" stroke-width=".3"/>
<circle cx="132.6" cy="113.6" r=".57" fill="#000080"/>
<circle cx="132.6" cy="113.6" r=".57" fill="none" stroke="#000080" stroke-width=".2"/>
<circle cx="163.8" cy="123.6" r=".57" fill="#000080"/>
<circle cx="163.8" cy="123.6" r=".57" fill="none" stroke="#000080" stroke-width=".2"/>
<path d="M254.5 64v1.4M161 85.3h2.8M207.7 85.3h2.9v1.4M29.1 143.4v2.8h-8.5" fill="none" stroke="#000080" stroke-width=".3"/>
<circle cx="20.6" cy="146.2" r=".57" fill="#000080"/>
<circle cx="20.6" cy="146.2" r=".57" fill="none" stroke="#000080" stroke-width=".2"/>
<path d="M20.6 117.9v5.7h38.3" fill="none" stroke="#000080" stroke-width=".3"/>
<circle cx="20.6" cy="123.6" r=".57" fill="#000080"/>
<circle cx="20.6" cy="123.6" r=".57" fill="none" stroke="#000080" stroke-width=".2"/>
<circle cx="29.1" cy="123.6" r=".57" fill="#000080"/>
<circle cx="29.1" cy="123.6" r=".57" fill="none" stroke="#000080" stroke-width=".2"/>
<path d="M20.6 146.2v2.9" fill="none" stroke="#000080" stroke-width=".3"/>
<circle cx="20.6" cy="146.2" r=".57" fill="#000080"/>
<circle cx="20.6" cy="146.2" r=".57" fill="none" stroke="#000080" stroke-width=".2"/>
<path d="M20.6 123.6v2.8" fill="none" stroke="#000080" stroke-width=".3"/>
<circle cx="20.6" cy="123.6" r=".57" fill="#000080"/>
<circle cx="20.6" cy="123.6" r=".57" fill="none" stroke="#000080" stroke-width=".2"/>
<path d="M29.1 123.6v5.6M50.4 134.9h8.5M50.4 132.1h8.5" fill="none" stroke="#000080" stroke-width=".3"/>
<circle cx="29.1" cy="123.6" r=".57" fill="#000080"/>
<circle cx="29.1" cy="123.6" r=".57" fill="none" stroke="#000080" stroke-width=".2"/>
<g font-size="5.1" fill="#000080">
<text x="20.6" y="19">USB Input</text>
<text x="162.3" y="19">Voltage regulator</text>
<text x="240.3" y="23.2">LEDs</text>
<text x="172.3" y="87">Buttons</text>
<text x="78.7" y="106.8">ESP32-S3</text>
<text x="209.2" y="160.7">SHT40 Temp/Humidity</text>
</g>
<g font-size="2.5">
<text x="37.7" y="5.3">1</text>
<text x="104.8" y="5.3">2</text>
<text x="172.3" y="5.3">3</text>
<text x="239.5" y="5.3">4</text>
<text x="6.9" y="29.1">A</text>
<text x="270.6" y="29.1">A</text>
<text x="33.2" y="33.7">VBUS</text>
<text x="44.1" y="32.3">1</text>
<text x="44.1" y="35.1">2</text>
<text x="157.6" y="30.9">3</text>
<text x="162.9" y="32.3">VIN</text>
<text x="174.6" y="32.3">VOUT</text>
<text x="174.6" y="35.1">VOUT</text>
<text x="185.9" y="30.9">2</text>
<text x="185.9" y="33.7">4</text>
<text x="211.5" y="34.8" transform="rotate(-90 211.5 34.8)">1</text>
<text x="36.6" y="39.4">D+</text>
<text x="37.3" y="36.5">D-</text>
<text x="44.1" y="37.9">3</text>
<text x="44.1" y="40.8">4</text>
<text x="173.8" y="40.8">Ground</text>
<text x="185.9" y="39.4">1</text>
<text x="32.2" y="47.9">SHLD1</text>
<text x="34.4" y="45">GND</text>
<text x="37.3" y="42.2">ID</text>
<text x="44.1" y="43.6">5</text>
<text x="44.1" y="46.4">6</text>
<text x="211.5" y="43.3" transform="rotate(-90 211.5 43.3)">2</text>
<text x="32" y="50.7">SHLD2</text>
<text x="32.1" y="53.6">SHLD3</text>
<text x="44.1" y="49.3">7</text>
<text x="44.1" y="52.1">8</text>
<text x="115" y="50.4" transform="rotate(-90 115 50.4)">1</text>
<text x="32" y="56.4">SHLD4</text>
<text x="32.1" y="59.2">SHLD5</text>
<text x="44.1" y="54.9">9</text>
<text x="44.1" y="57.8">10</text>
<text x="115" y="58.9" transform="rotate(-90 115 58.9)">2</text>
<text x="32" y="62.1">SHLD6</text>
<text x="44.1" y="60.6">11</text>
<text x="7" y="82.3">B</text>
<text x="270.8" y="82.3">B</text>
<text x="137.7" y="105.7" transform="rotate(-90 137.7 105.7)">3</text>
<text x="149.1" y="105.7" transform="rotate(-90 149.1 105.7)">1</text>
<text x="184.5" y="107.1" transform="rotate(-90 184.5 107.1)">3</text>
<text x="195.8" y="107.1" transform="rotate(-90 195.8 107.1)">1</text>
<text x="137.7" y="111.4" transform="rotate(-90 137.7 111.4)">4</text>
<text x="149.1" y="111.4" transform="rotate(-90 149.1 111.4)">2</text>
<text x="184.5" y="112.8" transform="rotate(-90 184.5 112.8)">4</text>
<text x="195.8" y="112.8" transform="rotate(-90 195.8 112.8)">2</text>
<text x="61.1" y="123">2</text>
<text x="61.2" y="125.9">3</text>
<text x="61.3" y="120.2">1</text>
<text x="66.5" y="121.6">GND_1</text>
<text x="66.5" y="124.4">3V3</text>
<text x="83" y="121.6">IO45</text>
<text x="84.2" y="124.4">IO0</text>
<text x="92.3" y="120.2">26</text>
<text x="92.3" y="123">27 GPIO0</text>
<text x="92.3" y="125.9">28</text>
<text x="20" y="129.8" transform="rotate(-90 20 129.8)">1</text>
<text x="61.1" y="128.7">4</text>
<text x="61.2" y="131.5">5</text>
<text x="66.5" y="127.3">EN</text>
<text x="66.5" y="130.1">IO4</text>
<text x="82.9" y="130.1">IO36</text>
<text x="83" y="127.3">IO35</text>
<text x="92.3" y="128.7">29</text>
<text x="92.3" y="131.5">30</text>
<text x="7" y="135.4">C</text>
<text x="61.1" y="134.4">6</text>
<text x="61.1" y="137.2">7</text>
<text x="66.5" y="132.9">IO5</text>
<text x="66.5" y="135.8">IO6</text>
<text x="82.9" y="132.9">IO37</text>
<text x="83" y="135.8">IO38</text>
<text x="92.3" y="134.4">31</text>
<text x="92.3" y="137.2">32</text>
<text x="270.7" y="135.4">C</text>
<text x="20" y="138.3" transform="rotate(-90 20 138.3)">2</text>
<text x="61.1" y="142.9">9</text>
<text x="61.1" y="140">8</text>
<text x="66.5" y="138.6">IO7</text>
<text x="66.5" y="141.4">IO15</text>
<text x="82.9" y="141.4">IO40</text>
<text x="82.9" y="138.6">IO39</text>
<text x="92.3" y="140">33</text>
<text x="92.3" y="142.9">34</text>
<text x="59.8" y="145.7">10</text>
<text x="60" y="148.5">11</text>
<text x="66.5" y="144.3">IO16</text>
<text x="66.5" y="147.1">IO17</text>
<text x="66.5" y="149.9">IO18</text>
<text x="81.5" y="149.9">RXD0</text>
<text x="82.9" y="147.1">IO42</text>
<text x="83.1" y="144.3">IO41</text>
<text x="92.3" y="145.7">35</text>
<text x="92.3" y="148.5">36</text>
<text x="59.8" y="151.4">12</text>
<text x="66.5" y="152.8">IO8</text>
<text x="66.5" y="155.6">IO19</text>
<text x="81.6" y="152.8">TXD0</text>
<text x="84.2" y="155.6">IO2</text>
<text x="92.3" y="151.4">37</text>
<text x="92.3" y="154.2">38</text>
<text x="59.9" y="159.9">15</text>
<text x="66.5" y="158.5">IO20</text>
<text x="66.5" y="161.3">IO3</text>
<text x="80.1" y="161.3">GND_2</text>
<text x="84.4" y="158.5">IO1</text>
<text x="92.3" y="157">39</text>
<text x="92.3" y="159.9">40</text>
<text x="59.8" y="162.7">16</text>
<text x="59.8" y="165.5">17</text>
<text x="66.5" y="164.1">IO46</text>
<text x="66.5" y="167">IO9</text>
<text x="80.1" y="167">GND_4</text>
<text x="80.2" y="164.1">GND_3</text>
<text x="92.3" y="162.7">41</text>
<text x="92.3" y="165.5">42</text>
<text x="156.2" y="162.7">3</text>
<text x="161.5" y="164.1">VDD</text>
<text x="175" y="164.1">SCL</text>
<text x="175.1" y="167">SDA</text>
<text x="184.5" y="162.7">2</text>
<text x="184.5" y="165.5">1</text>
<text x="59.8" y="171.2">19</text>
<text x="59.9" y="168.4">18</text>
<text x="66.5" y="169.8">IO10</text>
<text x="66.5" y="172.6">IO11</text>
<text x="80.1" y="172.6">GND_6</text>
<text x="80.1" y="169.8">GND_5</text>
<text x="92.3" y="168.4">43</text>
<text x="92.3" y="171.2">44</text>
<text x="175.7" y="172.6">VSS</text>
<text x="184.5" y="171.2">4</text>
<text x="59.8" y="174">20</text>
<text x="59.8" y="179.7">22</text>
<text x="60" y="176.9">21</text>
<text x="66.5" y="175.5">IO12</text>
<text x="66.5" y="178.3">IO13</text>
<text x="80.1" y="175.5">GND_7</text>
<text x="80.1" y="178.3">GND_8</text>
<text x="92.3" y="174">45</text>
<text x="92.3" y="176.9">46</text>
<text x="92.3" y="179.7">47</text>
<text x="59.8" y="185.4">24</text>
<text x="59.9" y="182.5">23</text>
<text x="66.5" y="181.1">IO14</text>
<text x="66.5" y="184">IO21</text>
<text x="78.8" y="184">GND_10</text>
<text x="80.1" y="181.1">GND_9</text>
<text x="92.3" y="182.5">48</text>
<text x="92.3" y="185.4">49</text>
<text x="6.9" y="188.6">D</text>
<text x="59.9" y="188.2">25</text>
<text x="66.5" y="186.8">IO47</text>
<text x="66.5" y="189.7">IO48</text>
<text x="79" y="186.8">GND_11</text>
<text x="170.9" y="188.2">Title</text>
<text x="270.7" y="188.6">D</text>
<text x="170.9" y="196.7">Size</text>
<text x="185" y="196.7">Number</text>
<text x="241.8" y="196.7">Revision</text>
<text x="172.3" y="201">A</text>
<text x="170.9" y="205.2">Date:</text>
<text x="170.9" y="208.1">File:</text>
<text x="183.6" y="205.2">9/24/2024</text>
<text x="183.7" y="208.1">C:\Users\..\CustomESP32.SchDoc</text>
<text x="227.6" y="205.2">Sheet</text>
<text x="227.6" y="208.1">Drawn By:</text>
<text x="235.2" y="205.2">of</text>
<text x="37.7" y="212.3">1</text>
<text x="104.8" y="212.3">2</text>
<text x="172.3" y="212.3">3</text>
<text x="239.5" y="212.3">4</text>
</g>
<g font-size="2.5" fill="#000080">
<text x="86.1" y="20.7">D7</text>
<text x="27.4" y="29.2">J1</text>
<text x="86.1" y="29.7">1N5819HW-7-F</text>
<text x="161" y="28">U1</text>
<text x="143.9" y="40.8">C14</text>
<text x="203.5" y="36.5">C15</text>
<text x="215.1" y="39.1">C16</text>
<text x="215.1" y="41.9">10uF 25V</text>
<text x="161" y="45">AMS1117-3.3</text>
<text x="70.5" y="51.8">D4</text>
<text x="84.7" y="51.8">D5</text>
<text x="98.8" y="51.8">D6</text>
<text x="236.4" y="51">R4</text>
<text x="236.4" y="53.8">5.1k</text>
<text x="256.2" y="52.4">R3</text>
<text x="118.7" y="54.7">C13</text>
<text x="118.7" y="57.5">10uF 25V</text>
<text x="147.6" y="56.9" transform="rotate(-90 147.6 56.9)">100nF 50V</text>
<text x="201.5" y="55.5" transform="rotate(-90 201.5 55.5)">100nF 50V</text>
<text x="256.2" y="55.2">5.1k</text>
<text x="27.4" y="66.6">Micro USB</text>
<text x="64" y="66.8" transform="rotate(-90 64 66.8)">LESD5D5.0CT1G</text>
<text x="78.1" y="66.8" transform="rotate(-90 78.1 66.8)">LESD5D5.0CT1G</text>
<text x="92.3" y="66.8" transform="rotate(-90 92.3 66.8)">LESD5D5.0CT1G</text>
<text x="236.1" y="69.1">D9</text>
<text x="255.9" y="69.1">D8</text>
<text x="236.1" y="79">BLUE LED</text>
<text x="255.9" y="79">RED LED</text>
<text x="165.5" y="92.1">R5</text>
<text x="165.5" y="95">10k</text>
<text x="212.3" y="93.5">R6</text>
<text x="138.3" y="101.7">SW1</text>
<text x="212.3" y="96.4">10k</text>
<text x="185" y="103.2">SW2</text>
<text x="163.8" y="110.2">C19</text>
<text x="210.6" y="111.7">C20</text>
<text x="64.6" y="117.3">U2</text>
<text x="170.3" y="123.6" transform="rotate(-90 170.3 123.6)">100nF 50V</text>
<text x="217.1" y="122.1" transform="rotate(-90 217.1 122.1)">1uF 16V</text>
<text x="29.1" y="131.5">C18</text>
<text x="23.7" y="134.1">C17</text>
<text x="23.7" y="136.9">10uF 25V</text>
<text x="30.5" y="141.4">100nF 50V</text>
<text x="172.6" y="147.1">R8</text>
<text x="178.8" y="147.1">10k</text>
<text x="173.7" y="154.2">R7</text>
<text x="179.4" y="154.2">10k</text>
<text x="159.6" y="159.9">U3</text>
<text x="148.2" y="171.2">C21</text>
<text x="159.6" y="176.9">SHT40</text>
<text x="153.3" y="185.9" transform="rotate(-90 153.3 185.9)">100nF 50V</text>
<text x="64.6" y="193.9">ESP32-S3-WROOM-1-N16R8</text>
</g>
<g font-size="2.5" fill="#800000">
<text x="110.7" y="18.1">VCC_5V</text>
<text x="139.1" y="22.4">VCC_5V</text>
<text x="206.2" y="22.4">VCC_3.3V</text>
<text x="98.6" y="35.1">GPIO_N</text>
<text x="98.6" y="37.9">GPIO_P</text>
<text x="233.2" y="37.9">GPIO2</text>
<text x="250.1" y="37.9">VCC_3.3V</text>
<text x="186.6" y="50.7">GND</text>
<text x="141.2" y="63.5">GND</text>
<text x="209.3" y="69.1">GND</text>
<text x="53.3" y="89">GND</text>
<text x="155.2" y="84.7">VCC_3.3V</text>
<text x="202" y="84.7">VCC_3.3V</text>
<text x="231.9" y="98.9">GND</text>
<text x="251.8" y="98.9">GND</text>
<text x="165.1" y="104.6">GPIO0</text>
<text x="211.5" y="106">CHIP_PU</text>
<text x="56.1" y="108.8">GND</text>
<text x="14.8" y="117.3">VCC_3.3V</text>
<text x="47.5" y="125.9">CHIP_PU</text>
<text x="50.4" y="131.5">GPIO5</text>
<text x="161.1" y="131.5">GND</text>
<text x="207.9" y="131.5">GND</text>
<text x="50.4" y="134.4">GPIO6</text>
<text x="49.7" y="138.6">MOSI</text>
<text x="50.9" y="141.4">CLK</text>
<text x="51.4" y="149.9">RST</text>
<text x="52.6" y="147.1">DC</text>
<text x="53" y="144.3">CS</text>
<text x="39.3" y="152.8">BUSY</text>
<text x="50.4" y="154.2">GPIO_N 13</text>
<text x="97.1" y="154.2">GPIO2</text>
<text x="17.9" y="157">GND</text>
<text x="50.4" y="157">GPIO_P 14</text>
<text x="138" y="164.1">VCC_3.3V</text>
<text x="189.2" y="165.5">GPIO6</text>
<text x="189.3" y="162.7">GPIO5</text>
<text x="185.2" y="182.5">GND</text>
<text x="151.1" y="191.1">GND</text>
<text x="101.5" y="196.7">GND</text>
</g>
</svg>
